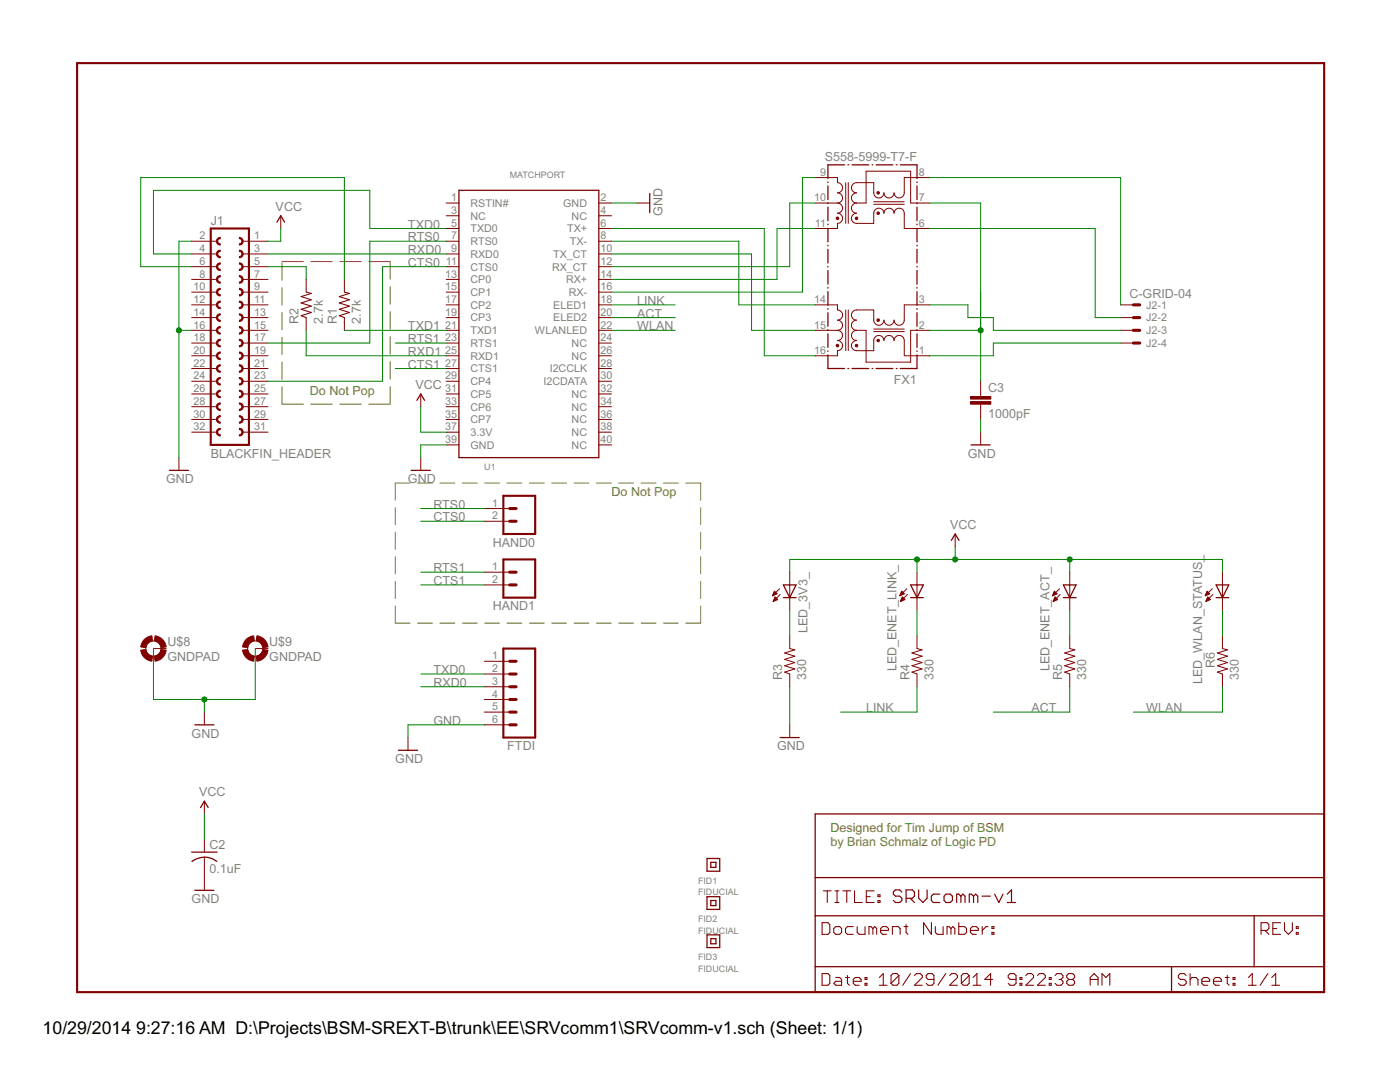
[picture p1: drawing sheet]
<svg xmlns="http://www.w3.org/2000/svg" width="279mm" height="216mm" viewBox="0 0 279 216" stroke-linecap="round" stroke-linejoin="round" font-family="sans-serif">
<g fill="none" stroke="#808000" stroke-width=".2">
<path d="M56.3 52.2h4.3M56.3 52.5v3.4M56.3 57.4v3.5M62 52.2h4.3M67.8 52.2h4.3M73.6 52.2h4.3v3.5M77.9 57.2v3.5M56.3 77.2v3.4h4.3M56.3 62.4v3.4M56.3 67.3v3.4M56.3 72.2v3.5M77.9 62.2v3.5"/>
<path d="M77.9 67.2v3.5M77.9 72.2v3.4M77.9 77.2v3.4h-4.3M62 80.6h4.3M67.8 80.6h4.3M81.8 96.4h-2.9v3.4M83.3 96.4h3M87.8 96.4h3M92.3 96.4h2.9M96.7 96.4h3M101.2 96.4h2.9M105.6 96.4h3"/>
<path d="M110.1 96.4h3M114.6 96.4h2.9M119 96.4h3M123.5 96.4h2.9M128 96.4h2.9M132.4 96.4h3M136.9 96.4h2.9v3.4M78.9 101.3v3.4M78.9 106.2v3.4M78.9 111.1v3.4M78.9 116v3.4M139.8 101.3v3.4"/>
<path d="M139.8 106.2v3.4M139.8 111.1v3.4M139.8 116v3.4M78.9 120.9v3.4h2.9M83.3 124.3h3M87.8 124.3h3M92.3 124.3h2.9M96.7 124.3h3M101.2 124.3h2.9M105.6 124.3h3M110.1 124.3h3M114.6 124.3h2.9"/>
<path d="M119 124.3h3M123.5 124.3h2.9M128 124.3h2.9M132.4 124.3h3M139.8 120.9v3.4h-2.9"/>
</g>
<g fill="none" stroke="#800000" stroke-width=".25">
<path d="M91.6 38h27.9v53.3h-27.9zM129.7 38.6v3.8M165.2 36.3v.1M165.2 37.1v2.7M168.6 32.9h-3.4v2.7M169.2 32.9h.2M170.1 32.9h3.3M174.1 32.9h.1M174.9 32.9h3.3M178.9 32.9h.1M179.7 32.9h3.3v2.7M183 36.3v.1"/>
<path d="M183 37.1v2.7M55.3 44.3l.7-1.2 .8 1.2M165.2 40.5v.1M165.2 41.3v2.7M165.2 44.7v.2M165.2 45.6v2.7M165.2 48.9v.2M165.2 49.8v2.7M165.2 53.1v.2M165.2 54v2.7M165.2 57.4v.1M165.2 58.2v2.7"/>
<path d="M183 40.5v.1M183 41.3v2.7M183 44.7v.2M183 45.6v2.7M183 48.9v.2M183 49.8v2.7M183 53.1v.2M183 54v2.7M183 57.4v.1M183 58.2v2.7M83.2 79.9l.8-1.3 .7 1.3M165.2 61.6v.1"/>
<path d="M165.2 62.4v2.7M165.2 65.8v.1M165.2 66.6v2.7M165.2 70v.1M165.2 70.8v2.7h3.4M169.2 73.5h.2M170.1 73.5h3.3M174.1 73.5h.1M174.9 73.5h3.3M178.9 73.5h.1M183 61.6v.1M183 62.4v2.7"/>
<path d="M183 65.8v.1M183 66.6v2.7M183 70v.1M183 70.8v2.7h-3.3M33.8 93.9h3.8M82.1 93.9h3.8M193.8 88.8h3.8M156.3 116.7h2.6l-1.3 2.6zM156.3 119.3h2.6M181.7 119.3h2.6M181.7 116.7h2.6l-1.3 2.6zM189.9 107.8l.7-1.2 .8 1.2"/>
<path d="M212.2 119.3h2.6M212.2 116.7h2.6l-1.3 2.6zM242.7 119.3h2.5M242.7 116.7h2.5l-1.2 2.6zM38.9 144.6h3.8M79.5 149.7h3.8M155.7 147.2h3.8M38.2 170h5.1M38.3 171.9a4 4 0 0 1 5 0M38.9 177.7h3.8M40 161.1l.8-1.2 .8 1.2M141.1 171.3h2.5v2.5h-2.5z"/>
<path d="M141.1 178.9h2.5v2.6h-2.5zM141.9 172.1h1v1h-1zM141.9 179.7h1v1h-1zM162.7 162.4h101.6v35.6h-101.6zM162.7 175.1h101.6M141.1 186.5h2.5v2.6h-2.5zM141.9 187.3h1v1h-1zM162.7 182.7h101.6M162.7 192.9h101.6M233.8 192.9v5.1M250.3 182.7v10.2"/>
</g>
<g fill="none" stroke="#800000" stroke-width=".2">
<path d="M162.7 35.4h2.5M165.4 35.4h1.7v1a1.02 1.02 0 0 1 1.1 1.1 1.02 1.02 0 0 1-1.1 1 1.02 1.02 0 0 1 1.1 1 1.02 1.02 0 0 1-1.1 1M168.8 36.4v8.2M169.3 36.4v8.2M185.5 35.4h-5v3.1a1.02 1.02 0 0 1-1 1 1.02 1.02 0 0 1-1.1-1 1.02 1.02 0 0 1-1 1 1.02 1.02 0 0 1-1-1 1.02 1.02 0 0 1-1 1 1.02 1.02 0 0 1-1-1v-2.1h-3.5a1.02 1.02 0 0 0-1 1.1 1.02 1.02 0 0 0 1 1 1.02 1.02 0 0 0-1 1 1.02 1.02 0 0 0 1 1M38.2 58.3h5.1M38.2 55.8h5.1M38.2 53.2h5.1M38.2 50.7h5.1M38.2 48.1h5.1M48.4 58.3h5.1M48.4 55.8h5.1"/>
<path d="M48.4 53.2h5.1M48.4 50.7h5.1M48.4 48.1h5.1M56 43.1v2.5M61.1 55.8v2.5M68.7 55.8v2.5M89 58.3h2.6M89 55.8h2.6M89 53.2h2.6M89 50.7h2.6M89 48.1h2.6M89 40.5h2.6"/>
<path d="M89 43.1h2.6M89 45.6h2.6M119.5 58.3h2.5M119.5 55.8h2.5M119.5 53.2h2.5M119.5 50.7h2.5M119.5 48.1h2.5M119.5 40.5h2.5M119.5 43.1h2.5M119.5 45.6h2.5M127.1 40.5h2.6M162.7 40.5h4.4"/>
<path d="M167.1 40.5a1.02 1.02 0 0 1 1.1 1 1.02 1.02 0 0 1-1.1 1 1.02 1.02 0 0 1 1.1 1.1 1.02 1.02 0 0 1-1.1 1v1h-4.4M170.9 40.5a1.02 1.02 0 0 0-1 1 1.02 1.02 0 0 0 1 1 1.02 1.02 0 0 0-1 1.1 1.02 1.02 0 0 0 1 1h3.5v-2.1a1.02 1.02 0 0 1 1-1 1.02 1.02 0 0 1 1 1 1.02 1.02 0 0 1 1-1 1.02 1.02 0 0 1 1 1 1.02 1.02 0 0 1 1.1-1 1.02 1.02 0 0 1 1 1v3.1h5M170.9 40.5h1.9v-6.3h8.9v6.3h3.8M174.4 40.8h6.1M174.4 40.3h6.1M38.2 78.6h5.1M38.2 76.1h5.1M38.2 73.5h5.1M38.2 71h5.1M38.2 68.5h5.1M38.2 65.9h5.1M38.2 63.4h5.1"/>
<path d="M38.2 60.8h5.1M48.4 78.6h5.1M48.4 76.1h5.1M48.4 73.5h5.1M48.4 71h5.1M48.4 68.5h5.1M48.4 65.9h5.1M48.4 63.4h5.1M48.4 60.8h5.1M61.1 63.4v2.5M68.7 63.4v2.5M84 78.6v2.6"/>
<path d="M89 78.6h2.6M89 76.1h2.6M89 73.5h2.6M89 71h2.6M89 68.5h2.6M89 65.9h2.6M89 63.4h2.6M89 60.8h2.6M119.5 78.6h2.5M119.5 76.1h2.5M119.5 73.5h2.5M119.5 71h2.5"/>
<path d="M119.5 68.5h2.5M119.5 65.9h2.5M119.5 63.4h2.5M119.5 60.8h2.5M162.7 65.9h4.4M162.7 60.8h2.5M165.4 60.8h1.7v1a1.02 1.02 0 0 1 1.1 1.1 1.02 1.02 0 0 1-1.1 1 1.02 1.02 0 0 1 1.1 1 1.02 1.02 0 0 1-1.1 1M167.1 65.9a1.02 1.02 0 0 1 1.1 1 1.02 1.02 0 0 1-1.1 1 1.02 1.02 0 0 1 1.1 1.1 1.02 1.02 0 0 1-1.1 1v1h-4.4M168.8 61.8v8.2M169.3 61.8v8.2M170.9 65.9a1.02 1.02 0 0 0-1 1 1.02 1.02 0 0 0 1 1 1.02 1.02 0 0 0-1 1.1 1.02 1.02 0 0 0 1 1h3.5v-2.1a1.02 1.02 0 0 1 1-1 1.02 1.02 0 0 1 1 1 1.02 1.02 0 0 1 1-1 1.02 1.02 0 0 1 1 1 1.02 1.02 0 0 1 1.1-1 1.02 1.02 0 0 1 1 1v3.1h5M170.9 65.9h1.9v6.4h8.9v-6.4h3.8"/>
<path d="M174.4 66.2h6.1M174.4 65.7h6.1M185.5 60.8h-5v3.1a1.02 1.02 0 0 1-1 1 1.02 1.02 0 0 1-1.1-1 1.02 1.02 0 0 1-1 1 1.02 1.02 0 0 1-1-1 1.02 1.02 0 0 1-1 1 1.02 1.02 0 0 1-1-1v-2.1h-3.5a1.02 1.02 0 0 0-1 1.1 1.02 1.02 0 0 0 1 1 1.02 1.02 0 0 0-1 1 1.02 1.02 0 0 0 1 1M195.7 76.1v3M223.6 68.5h2.6M223.6 65.9h2.6M223.6 63.4h2.6M223.6 60.8h2.6M35.7 91.3v2.6M38.2 86.2h5.1M38.2 83.7h5.1M38.2 81.2h5.1"/>
<path d="M48.4 86.2h5.1M48.4 83.7h5.1M48.4 81.2h5.1M84 91.3v2.6M89 86.2h2.6M89 83.7h2.6M89 81.2h2.6M89 88.8h2.6M119.5 86.2h2.5M119.5 83.7h2.5M119.5 81.2h2.5M119.5 88.8h2.5"/>
<path d="M195.7 80.6v3.1M195.7 86.2v2.6M96.6 114.2h5.1M96.6 116.7h5.1M96.6 101.5h5.1M96.6 104h5.1M154.2 118.9h.1M154.2 118.7h.3M154.3 118.6h.5M154.3 118.5h.8M154.3 119.9h.2M154.4 118.4h.5"/>
<path d="M154.4 119.8h.4M154.5 118.2h.3M154.5 119.7h.6M154.5 118.1h.2M154.5 119.6h.6M154.6 118l-.4 .9M154.6 118l.5 .5-.9 .4M154.6 118h.1M154.6 119.4h.4M154.6 119.3h.3M154.6 119.2h.2M154.7 119.1l.5 .5-.9 .4z"/>
<path d="M155.6 117.5l-1.4 1.4M155.7 118.6l-1.4 1.4M157.6 114.2v7.6M179.6 118.9h.1M179.6 118.7h.3M179.7 118.6h.5M179.7 118.5h.8M179.7 119.9h.2M179.8 118.4h.5M179.8 119.8h.4M179.8 119.7h.6M179.9 118.2h.3"/>
<path d="M179.9 118.1h.2M179.9 119.6h.6M179.9 119.4h.5M180 118h.1M180 118l-.4 .9M180 118l.5 .5-.9 .4M180 119.3h.3M180 119.2h.2M180.1 119.1l.5 .5-.9 .4zM181 117.5l-1.4 1.4M181.1 118.6l-1.4 1.4M183 114.2v7.6"/>
<path d="M190.6 106.6v2.5M210.1 118.9h.1M210.1 118.7h.3M210.2 118.6h.5M210.2 119.9h.2M210.2 118.5h.7M210.3 118.4h.5M210.3 119.8h.4M210.3 118.2h.4M210.3 119.7h.6M210.4 118.1h.2M210.4 119.6h.6"/>
<path d="M210.4 118h.1M210.4 119.4h.5M210.4 118l-.3 .9M210.4 118l.5 .5-.8 .4M210.5 119.3h.3M210.5 119.2h.2M210.6 119.1l.5 .5-.9 .4zM211.5 117.5l-1.4 1.4M211.6 118.6l-1.4 1.4M213.5 114.2v7.6M240.5 118.9h.1M240.6 118.7h.3"/>
<path d="M240.6 118.6h.6M240.7 118.5h.7M240.7 119.9h.1M240.7 118.4h.6M240.7 119.8h.4M240.8 118.2h.4M240.8 119.7h.6M240.9 118.1h.1M240.9 119.6h.6M240.9 118h.1M240.9 119.4h.5M240.9 118l-.4 .9"/>
<path d="M240.9 118l.5 .5-.9 .4M240.9 119.3h.3M241 119.2h.1M241 119.1l.6 .5-.9 .4zM241.9 117.5l-1.4 1.4M242.1 118.6l-1.4 1.4M244 114.2v7.6M30.6 129.4h2.6M50.9 129.4h2.6M96.6 132h5.1M96.6 134.5h5.1M96.6 137h5.1"/>
<path d="M96.6 139.6h5.1M157.6 126.9v2.5l1 .3-2 .6 2 .6-2 .7 2 .6-2 .6 2 .7-2 .6 1 .4v2.5M183 126.9v2.5l1 .3-2 .6 2 .6-2 .7 2 .6-2 .6 2 .7-2 .6 1 .4v2.5M213.5 126.9v2.5l1 .3-2 .6 2 .6-2 .7 2 .6-2 .6 2 .7-2 .6 1 .4v2.5M244 126.9v2.5l1 .3-2 .6 2 .6-2 .7 2 .6-2 .6 2 .7-2 .6 1 .4v2.5M40.8 142.1v2.5M40.8 159.9v2.5M81.4 147.2v2.5M96.6 142.1h5.1M96.6 144.6h5.1M157.6 144.6v2.6M40.8 167.5v2.5"/>
<path d="M40.8 171v6.7"/>
<circle cx="30.6" cy="129.4" r="1.52"/>
<circle cx="50.9" cy="129.4" r="1.52"/>
</g>
<g fill="#800000" stroke="#800000" stroke-width=".2">
<path d="M30.9 126.9a2.52 2.52 0 0 1 2.3 2.2l-1 .1-.3-.6a1.49 1.49 0 0 0-1.1-.7z" fill-rule="evenodd"/>
<path d="M28.7 127.7l.6-.5 1-.3 .1 1-.6 .2a1.48 1.48 0 0 0-.7 1.1l-1-.1 .1-.6z" fill-rule="evenodd"/>
<path d="M28.1 129.7l1-.1a1.51 1.51 0 0 0 1.3 1.3l-.1 1a2.53 2.53 0 0 1-2.2-2.2z" fill-rule="evenodd"/>
<path d="M32.2 129.6l1 .1a2.54 2.54 0 0 1-2.3 2.2l-.1-1 .9-.4z" fill-rule="evenodd"/>
<path d="M51.3 126.9a2.52 2.52 0 0 1 2.2 2.2l-1 .1-.3-.6a1.49 1.49 0 0 0-1.1-.7z" fill-rule="evenodd"/>
<path d="M49 127.7l.6-.5 1-.3 .2 1-.7 .2a1.48 1.48 0 0 0-.7 1.1l-1-.1 .2-.6z" fill-rule="evenodd"/>
<path d="M48.4 129.7l1-.1a1.51 1.51 0 0 0 1.4 1.3l-.2 1a2.48 2.48 0 0 1-2.2-2.2z" fill-rule="evenodd"/>
<path d="M52.5 129.6l1 .1a2.54 2.54 0 0 1-2.2 2.2l-.2-1 .9-.4z" fill-rule="evenodd"/>
<path d="M43.4 80.6l.6-.2v.2a.51 .51 0 0 0-.6 .6 .51 .51 0 0 0 .6 .5v.2a.76 .76 0 0 1-.8-.5 .76 .76 0 0 1 .2-.8z" fill-rule="evenodd"/>
<path d="M43.4 83.1l.6-.2v.3a.51 .51 0 0 0-.6 .5 .51 .51 0 0 0 .6 .5v.3a.76 .76 0 0 1-.8-.5 .76 .76 0 0 1 .2-.9z" fill-rule="evenodd"/>
<path d="M43.4 85.7l.6-.2v.2a.51 .51 0 0 0-.6 .5 .51 .51 0 0 0 .6 .5v.3a.76 .76 0 0 1-.8-.5 .76 .76 0 0 1 .2-.8z" fill-rule="evenodd"/>
<path d="M47.8 80.4a.76 .76 0 0 1 .7 .8 .76 .76 0 0 1-.7 .7v-.2a.51 .51 0 0 0 .5-.5 .51 .51 0 0 0-.5-.6z" fill-rule="evenodd"/>
<path d="M47.8 82.9a.76 .76 0 0 1 .7 .8 .76 .76 0 0 1-.7 .8v-.3a.51 .51 0 0 0 .5-.5 .51 .51 0 0 0-.5-.5z" fill-rule="evenodd"/>
<path d="M47.8 85.5a.76 .76 0 0 1 .7 .7 .76 .76 0 0 1-.7 .8v-.3a.51 .51 0 0 0 .5-.5 .51 .51 0 0 0-.5-.5z" fill-rule="evenodd"/>
<path d="M43.4 75.5l.6-.2v.3a.51 .51 0 0 0-.6 .5 .51 .51 0 0 0 .6 .5v.2a.76 .76 0 0 1-.8-.4 .76 .76 0 0 1 .2-.9z" fill-rule="evenodd"/>
<path d="M43.4 78.1l.6-.2v.2a.51 .51 0 0 0-.6 .5 .51 .51 0 0 0 .6 .5v.3a.76 .76 0 0 1-.8-.5 .76 .76 0 0 1 .2-.8z" fill-rule="evenodd"/>
<path d="M47.8 75.3a.76 .76 0 0 1 .7 .8 .76 .76 0 0 1-.7 .7v-.2a.51 .51 0 0 0 .5-.5 .51 .51 0 0 0-.5-.5z" fill-rule="evenodd"/>
<path d="M47.8 77.9a.76 .76 0 0 1 .7 .7 .76 .76 0 0 1-.7 .8v-.3a.51 .51 0 0 0 .5-.5 .51 .51 0 0 0-.5-.5z" fill-rule="evenodd"/>
<path d="M43.4 67.9l.6-.2v.2a.51 .51 0 0 0-.6 .6 .51 .51 0 0 0 .6 .5v.2a.76 .76 0 0 1-.8-.5 .76 .76 0 0 1 .2-.8z" fill-rule="evenodd"/>
<path d="M43.4 70.4l.6-.2v.3a.51 .51 0 0 0-.6 .5 .51 .51 0 0 0 .6 .5v.3a.76 .76 0 0 1-.8-.5 .76 .76 0 0 1 .2-.9z" fill-rule="evenodd"/>
<path d="M43.4 73l.6-.2v.2a.51 .51 0 0 0-.6 .5 .51 .51 0 0 0 .6 .5v.3a.76 .76 0 0 1-.8-.5 .76 .76 0 0 1 .2-.8z" fill-rule="evenodd"/>
<path d="M47.8 67.7a.76 .76 0 0 1 .7 .8 .76 .76 0 0 1-.7 .7v-.2a.51 .51 0 0 0 .5-.5 .51 .51 0 0 0-.5-.6z" fill-rule="evenodd"/>
<path d="M47.8 70.2a.76 .76 0 0 1 .7 .8 .76 .76 0 0 1-.7 .8v-.3a.51 .51 0 0 0 .5-.5 .51 .51 0 0 0-.5-.5z" fill-rule="evenodd"/>
<path d="M47.8 72.8a.76 .76 0 0 1 .7 .7 .76 .76 0 0 1-.7 .8v-.3a.51 .51 0 0 0 .5-.5 .51 .51 0 0 0-.5-.5z" fill-rule="evenodd"/>
<path d="M43.4 62.8l.6-.2v.3a.51 .51 0 0 0-.6 .5 .51 .51 0 0 0 .6 .5v.2a.76 .76 0 0 1-.8-.4 .76 .76 0 0 1 .2-.9z" fill-rule="evenodd"/>
<path d="M43.4 65.4l.6-.2v.2a.51 .51 0 0 0-.6 .5 .51 .51 0 0 0 .6 .5v.3a.76 .76 0 0 1-.8-.5 .76 .76 0 0 1 .2-.8z" fill-rule="evenodd"/>
<path d="M47.8 62.6a.76 .76 0 0 1 .7 .8 .76 .76 0 0 1-.7 .7v-.2a.51 .51 0 0 0 .5-.5 .51 .51 0 0 0-.5-.5z" fill-rule="evenodd"/>
<path d="M47.8 65.2a.76 .76 0 0 1 .7 .7 .76 .76 0 0 1-.7 .8v-.3a.51 .51 0 0 0 .5-.5 .51 .51 0 0 0-.5-.5z" fill-rule="evenodd"/>
<path d="M43.4 55.2l.6-.2v.2a.51 .51 0 0 0-.6 .6 .51 .51 0 0 0 .6 .5v.2a.76 .76 0 0 1-.8-.5 .76 .76 0 0 1 .2-.8z" fill-rule="evenodd"/>
<path d="M43.4 57.7l.6-.2v.3a.51 .51 0 0 0-.6 .5 .51 .51 0 0 0 .6 .5v.3a.76 .76 0 0 1-.8-.5 .76 .76 0 0 1 .2-.9z" fill-rule="evenodd"/>
<path d="M43.4 60.3l.6-.2v.2a.51 .51 0 0 0-.6 .5 .51 .51 0 0 0 .6 .5v.3a.76 .76 0 0 1-.8-.5 .76 .76 0 0 1 .2-.8z" fill-rule="evenodd"/>
<path d="M47.8 55a.76 .76 0 0 1 .7 .8 .76 .76 0 0 1-.7 .7v-.2a.51 .51 0 0 0 .5-.5 .51 .51 0 0 0-.5-.6z" fill-rule="evenodd"/>
<path d="M47.8 57.5a.76 .76 0 0 1 .7 .8 .76 .76 0 0 1-.7 .8v-.3a.51 .51 0 0 0 .5-.5 .51 .51 0 0 0-.5-.5z" fill-rule="evenodd"/>
<path d="M47.8 60.1a.76 .76 0 0 1 .7 .7 .76 .76 0 0 1-.7 .8v-.3a.51 .51 0 0 0 .5-.5 .51 .51 0 0 0-.5-.5z" fill-rule="evenodd"/>
<path d="M43.4 50.1l.6-.2v.3a.51 .51 0 0 0-.6 .5 .51 .51 0 0 0 .6 .5v.2a.76 .76 0 0 1-.8-.4 .76 .76 0 0 1 .2-.9z" fill-rule="evenodd"/>
<path d="M43.4 52.7l.6-.2v.2a.51 .51 0 0 0-.6 .5 .51 .51 0 0 0 .6 .5v.3a.76 .76 0 0 1-.8-.5 .76 .76 0 0 1 .2-.8z" fill-rule="evenodd"/>
<path d="M47.8 49.9a.76 .76 0 0 1 .7 .8 .76 .76 0 0 1-.7 .7v-.2a.51 .51 0 0 0 .5-.5 .51 .51 0 0 0-.5-.5z" fill-rule="evenodd"/>
<path d="M47.8 52.5a.76 .76 0 0 1 .7 .7 .76 .76 0 0 1-.7 .8v-.3a.51 .51 0 0 0 .5-.5 .51 .51 0 0 0-.5-.5z" fill-rule="evenodd"/>
<path d="M43.4 47.6l.6-.2v.2a.51 .51 0 0 0-.6 .5 .51 .51 0 0 0 .6 .5v.3a.75 .75 0 0 1-.8-.5 .75 .75 0 0 1 .2-.8z" fill-rule="evenodd"/>
<path d="M47.8 47.4a.76 .76 0 0 1 .7 .7 .76 .76 0 0 1-.7 .8v-.3a.51 .51 0 0 0 .5-.5 .51 .51 0 0 0-.5-.5z" fill-rule="evenodd"/>
<circle cx="170.9" cy="69" r=".25"/>
<circle cx="175.3" cy="67.9" r=".25"/>
<circle cx="175.3" cy="63.9" r=".25"/>
<circle cx="167.1" cy="69" r=".25"/>
<circle cx="170.9" cy="43.6" r=".25"/>
<circle cx="175.3" cy="42.5" r=".25"/>
<circle cx="175.3" cy="38.5" r=".25"/>
<circle cx="167.1" cy="43.6" r=".25"/>
</g>
<path d="M15.4 12.6h248.9v185.4h-248.9zM42.1 45.6h7.6v43.2h-7.6zM100.5 98.9h6.3v7.7h-6.3zM100.5 111.6h6.3v7.7h-6.3zM100.5 129.4h6.3v17.8h-6.3z" fill="none" stroke="#800000" stroke-width=".42"/>
<g fill="none" stroke="#800000" stroke-width=".21">
<path d="M61.1 58.3l1 .2-2 .7 2 .6-2 .7 2 .6-2 .6 2 .7-2 .6 1 .4M68.7 58.3l1 .2-2 .7 2 .6-2 .7 2 .6-2 .6 2 .7-2 .6 1 .4M164.3 177.8h1.6M165.1 177.8v2.3M166.6 177.8h.8M167 177.8v2.3M168.2 177.8h1.6M169 177.8v2.3M170.5 177.8v2.3h1.6M172.9 178.9h.8M174.5 177.8h-1.6v2.3h1.6M175.2 179.7h.4v.4h-.4z"/>
<path d="M175.2 178.5h.4v.4h-.4zM164.1 184.1h1.1l.4 .4v1.6l-.4 .3h-1.1zM164.1 194.3h1.1l.4 .3v1.6l-.4 .4h-1.1zM166.4 185.3l.4-.4h.8l.4 .4v.8l-.4 .3h-.8l-.4-.3zM166.6 180.1h.8M166.8 195.1h.8l.4 .3v1.2h-1.2l-.4-.4 .4-.4h1.2M168.7 195.1h.8M169.1 194.6v1.6l.4 .4M170.3 195.8h1.6v-.4l-.4-.3h-.8l-.4 .3v.8l.4 .4h.8M170.3 184.9h-1.2l-.4 .4v.8l.4 .3h1.2M171.1 184.9v1.2l.4 .3h1.1v-1.5M172.6 196.2h.4v.4h-.4z"/>
<path d="M172.6 195.1h.4v.3h-.4zM174.2 185.3l-.4-.4h-.4v1.5M174.2 185.3v1.1M174.2 185.3l.4-.4 .4 .4v1.1M175.5 196.6h1.5M175.5 195.1l.8-.8v2.3M175.7 185.7h1.6v-.4l-.4-.4h-.8l-.4 .4v.8l.4 .3h.8M178.1 186.4v-1.5h1.2l.3 .4v1.1M179.4 194.6v1.6l-.4 .4h-.8l-.4-.4M179.4 194.6l-.4-.3h-.8l-.4 .3v1.6M179.4 194.6l-1.6 1.6M180.4 184.9h.8"/>
<path d="M180.8 184.5v1.6l.4 .3M181.7 194.3l-1.5 2.3M182.5 194.6l.4-.3h.8l.4 .3v.5l-1.6 1.5h1.6M185.9 184.1v2.3l-1.6-2.3v2.3M186.4 195.4h-1.2l-.4-.3v-.5l.4-.3h.8l.4 .3v1.6l-.4 .4h-.8l-.4-.4M186.7 184.9v1.2l.3 .3h1.2v-1.5M188.7 194.3l-1.5 2.3M189.5 194.6l.4-.3h.8l.4 .3v.5l-1.6 1.5h1.6M189.8 185.3l-.4-.4h-.4v1.5M189.8 185.3v1.1M189.8 185.3l.4-.4 .4 .4v1.1M191.3 184.1v2.3h1.2l.4-.3v-.8l-.4-.4h-1.2"/>
<path d="M193.4 194.6v1.6l-.4 .4h-.7l-.4-.4M193.4 194.6l-.4-.3h-.7l-.4 .3v1.6M193.4 194.6l-1.5 1.6M193.7 185.7h1.5v-.4l-.4-.4h-.7l-.4 .4v.8l.4 .3h.7M194.2 196.6h1.5M194.2 195.1l.8-.8v2.3M196 184.9v1.5M197.2 184.9h-.4l-.8 .8M198 186.1h.4v.3h-.4zM198 184.9h.4v.4h-.4zM198.1 195.4h-1.6l1.2-1.1v2.3M202.8 195.4h-1.2l-.4-.3v-.5l.4-.3h.8l.4 .3v1.6l-.4 .4h-.8l-.4-.4"/>
<path d="M203.6 196.2h.3v.4h-.3zM203.6 195.1h.3v.3h-.3zM204.7 194.6l.4-.3h.8l.4 .3v.5l-1.6 1.5h1.6M207.1 194.6l.4-.3h.7l.4 .3v.5l-1.5 1.5h1.5M209.4 196.2h.4v.4h-.4zM209.4 195.1h.4v.3h-.4zM210.6 194.6l.3-.3h.8l.4 .3v.5l-.4 .3M211.3 195.4h.4M211.7 195.4l.4 .4v.4l-.4 .4h-.8l-.3-.4M213.3 195.4l-.4 .4v.4l.4 .4h.8l.4-.4v-.4l-.4-.4M213.3 195.4l-.4-.3v-.5l.4-.3h.8l.4 .3v.5l-.4 .3M213.3 195.4h.8"/>
<path d="M217.6 195.4h1.5M217.6 196.6v-1.5l.8-.8 .7 .8v1.5M219.9 196.6v-2.3l.8 .8 .8-.8v2.3M236.7 194.6l-.4-.3h-.7l-.4 .3v.5l.4 .3h.7l.4 .4v.4l-.4 .4h-.7l-.4-.4M237.5 195.4l.4-.3h.8l.4 .3v1.2M237.5 194.3v2.3M239.8 195.8h1.6v-.4l-.4-.3h-.8l-.4 .3v.8l.4 .4h.8M242.2 195.8h1.5v-.4l-.3-.3h-.8l-.4 .3v.8l.4 .4h.8M244.5 195.1h.8M244.9 194.6v1.6l.4 .4M246.1 196.2h.4v.4h-.4zM246.1 195.1h.4v.3h-.4z"/>
<path d="M249.1 196.6h1.6M249.1 195.1l.8-.8v2.3M251.7 185.7h1.2l.3-.4v-.8l-.3-.4h-1.2v2.3M252.5 185.7l.7 .7M253 194.3l-1.5 2.3M253.8 196.6h1.6M253.8 195.1l.8-.8v2.3M254 185.3h.8M255.6 184.1h-1.6v2.3h1.6M256.3 184.1v1.6l.8 .7 .8-.7v-1.6M258.7 186.1h.4v.3h-.4zM258.7 184.9h.4v.4h-.4z"/>
</g>
<g fill="none" stroke="#800000" stroke-width=".23">
<path d="M180 178l-.4-.4h-.9l-.4 .4v.4l.4 .4h.9l.4 .4v.5l-.4 .4h-.9l-.4-.4M180.8 179.2h1.3l.4-.4v-.8l-.4-.4h-1.3v2.5M181.7 179.2l.8 .9M183.3 177.6v1.6l.9 .9 .8-.9v-1.6M187.6 178.4h-1.3l-.4 .4v.9l.4 .4h1.3M188.4 178.8l.4-.4h.9l.4 .4v.9l-.4 .4h-.9l-.4-.4zM191.8 178.8l-.5-.4h-.4v1.7M191.8 178.8v1.3M191.8 178.8l.4-.4 .4 .4v1.3M194.3 178.8l-.4-.4h-.5v1.7M194.3 178.8v1.3M194.3 178.8l.4-.4 .4 .4v1.3"/>
<path d="M196 178.8h1.7M198.5 178.4l.8 1.7 .9-1.7M201 178.4l.9-.8v2.5M201 180.1h1.7"/>
</g>
<g fill="none" stroke="#800000" stroke-width=".61">
<path d="M226.2 63.4h1.3M226.2 60.8h1.3M226.2 65.9h1.3M226.2 68.5h1.3M101.7 116.7h1.3M101.7 114.2h1.3M101.7 104h1.3M101.7 101.5h1.3M101.7 137h1.3M101.7 134.5h1.3M101.7 132h1.3M101.7 139.6h1.3"/>
<path d="M101.7 142.1h1.3M101.7 144.6h1.3"/>
</g>
<g fill="#800000" stroke="#800000" stroke-width=".2">
<path d="M193.7 80.1h4v.5h-4z"/>
<path d="M193.7 79.1h4v.5h-4z"/>
</g>
<g fill="none" stroke="#008000" stroke-width=".2">
<path d="M162.7 35.4h-2.6v22.9h-38.1M185.5 35.4h38.1v25.4M38.2 48.1h-2.5v43.2M38.2 53.2h-10.1v-17.8h40.6v20.4M53.5 50.7h35.5M53.5 53.2h7.6v2.6M56 45.6v2.5h-2.5M89 45.6h-15.2v-7.6h-43.2v12.7h7.6M89 48.1h-15.2v20.4h-20.3M89 53.2h-12.7v22.9h-22.8M122 45.6h30.5v25.4h10.2M122 50.7h28v15.2h12.7"/>
<path d="M122 48.1h25.4v12.7h15.3M122 40.5h5.1M162.7 45.6h-7.6v10.2h-33.1M162.7 40.5h-5.1v12.7h-35.6M185.5 45.6h33.1v17.8h5M185.5 40.5h10.2v35.6M35.7 65.9h2.5M61.1 65.9v5.1h27.9M68.7 65.9h20.3M78.9 68.5h10.1M78.9 73.5h10.1M122 65.9h12.7"/>
<path d="M122 60.8h12.7M122 63.4h12.7M185.5 65.9h10.2M185.5 60.8h7.7v2.6h5v2.5h25.4M223.6 68.5h-25.4v2.5h-12.7M84 81.2v5h5M89 88.8h-5v2.5M195.7 83.7v2.5M84 101.5h12.6M84 104h12.6M84 114.2h12.6M84 116.7h12.6"/>
<path d="M157.6 114.2v-2.6h86.4v2.6M183 111.6v2.6M190.6 109.1v2.5M213.5 111.6v2.6M30.6 129.4v10.2h20.3v-10.2M40.8 139.6v2.5M84 134.5h12.6M84 137h12.6M157.6 121.8v5.1M157.6 137v7.6M183 121.8v5.1M183 137v5.1h-15.2"/>
<path d="M213.5 121.8v5.1M213.5 137v5.1h-15.3M244 121.8v5.1M244 137v5.1h-17.8M96.6 144.6h-15.2v2.6M40.8 162.4v5.1"/>
</g>
<g fill="#008000" stroke="#008000" stroke-width=".2">
<circle cx="40.8" cy="139.6" r=".51"/>
<circle cx="35.7" cy="65.9" r=".51"/>
<circle cx="190.6" cy="111.6" r=".51"/>
<circle cx="183" cy="111.6" r=".51"/>
<circle cx="213.5" cy="111.6" r=".51"/>
<circle cx="195.7" cy="65.9" r=".51"/>
</g>
<g font-size="4">
<text x="8.5" y="206.4">10/29/2014</text>
<text x="27.2" y="206.4">9:27:16 AM D:\Projects\BSM-SREXT-B\trunk\EE\SRVcomm1\SRVcomm-v1.sch (Sheet: 1/1)</text>
</g>
<g font-size="2.8" fill="#808080">
<text x="164.6" y="32.1">S558-5999-T7-F</text>
<text x="42.1" y="44.8">J1</text>
<text x="55" y="42">VCC</text>
<text x="81.4" y="45.6">TXD0</text>
<text x="132.2" y="43.1" transform="rotate(-90 132.2 43.1)">GND</text>
<text x="81.4" y="50.7">RXD0</text>
<text x="81.4" y="48.1">RTS0</text>
<text x="81.4" y="53.2">CTS0</text>
<text x="225.4" y="59.4">C-GRID-04</text>
<text x="59.6" y="64.6" transform="rotate(-90 59.6 64.6)">R2</text>
<text x="64.4" y="64.6" transform="rotate(-90 64.4 64.6)">2.7k</text>
<text x="67.2" y="64.6" transform="rotate(-90 67.2 64.6)">R1</text>
<text x="72" y="64.6" transform="rotate(-90 72 64.6)">2.7k</text>
<text x="81.4" y="65.9">TXD1</text>
<text x="127.1" y="60.8">LINK</text>
<text x="127.1" y="63.4">ACT</text>
<text x="127.1" y="65.9">WLAN</text>
<text x="81.4" y="71">RXD1</text>
<text x="81.4" y="68.5">RTS1</text>
<text x="81.4" y="73.5">CTS1</text>
<text x="82.9" y="77.6">VCC</text>
<text x="178.4" y="76.6">FX1</text>
<text x="197.2" y="83.3">1000pF</text>
<text x="197.2" y="78.2">C3</text>
<text x="42.1" y="91.3">BLACKFIN_HEADER</text>
<text x="193.2" y="91.3">GND</text>
<text x="33.2" y="96.4">GND</text>
<text x="81.4" y="96.4">GND</text>
<text x="86.5" y="101.5">RTS0</text>
<text x="86.5" y="104">CTS0</text>
<text x="189.6" y="105.5">VCC</text>
<text x="98.3" y="109.1">HAND0</text>
<text x="86.5" y="114.2">RTS1</text>
<text x="86.5" y="116.7">CTS1</text>
<text x="98.3" y="121.8">HAND1</text>
<text x="33.4" y="131.9">GNDPAD</text>
<text x="33.4" y="128.8">U$8</text>
<text x="53.7" y="131.9">GNDPAD</text>
<text x="53.7" y="128.8">U$9</text>
<text x="161.2" y="126.4" transform="rotate(-90 161.2 126.4)">LED_3V3_</text>
<text x="86.5" y="134.5">TXD0</text>
<text x="86.5" y="137">RXD0</text>
<text x="156.1" y="135.8" transform="rotate(-90 156.1 135.8)">R3</text>
<text x="160.9" y="135.8" transform="rotate(-90 160.9 135.8)">330</text>
<text x="178.9" y="134" transform="rotate(-90 178.9 134)">LED_ENET_LINK_</text>
<text x="181.5" y="135.8" transform="rotate(-90 181.5 135.8)">R4</text>
<text x="186.3" y="135.8" transform="rotate(-90 186.3 135.8)">330</text>
<text x="209.4" y="134" transform="rotate(-90 209.4 134)">LED_ENET_ACT_</text>
<text x="212" y="135.8" transform="rotate(-90 212 135.8)">R5</text>
<text x="216.8" y="135.8" transform="rotate(-90 216.8 135.8)">330</text>
<text x="239.9" y="136.5" transform="rotate(-90 239.9 136.5)">LED_WLAN_STATUS_</text>
<text x="242.5" y="133.2" transform="rotate(-90 242.5 133.2)">R6</text>
<text x="247.3" y="135.8" transform="rotate(-90 247.3 135.8)">330</text>
<text x="172.8" y="142.1">LINK</text>
<text x="205.9" y="142.1">ACT</text>
<text x="228.7" y="142.1">WLAN</text>
<text x="38.2" y="147.2">GND</text>
<text x="86.5" y="144.6">GND</text>
<text x="101.2" y="149.7">FTDI</text>
<text x="155.1" y="149.7">GND</text>
<text x="78.9" y="152.3">GND</text>
<text x="39.8" y="158.9">VCC</text>
<text x="41.8" y="169.4">C2</text>
<text x="41.8" y="174.2">0.1uF</text>
<text x="38.2" y="180.2">GND</text>
</g>
<g font-size="2.8" fill="#808000">
<text x="61.9" y="78.9">Do Not Pop</text>
<text x="122.1" y="98.9">Do Not Pop</text>
<text x="165.7" y="166.1">Designed for Tim Jump of BSM</text>
<text x="165.7" y="168.8">by Brian Schmalz of Logic PD</text>
</g>
<g font-size="2.4" fill="#808080">
<text x="163.7" y="35.1">9</text>
<text x="183.4" y="35.1">8</text>
<text x="90" y="40.2">1</text>
<text x="93.9" y="41.3">RSTIN#</text>
<text x="112.4" y="41.3">GND</text>
<text x="119.9" y="40.2">2</text>
<text x="162.5" y="40.2">10</text>
<text x="183.4" y="40.2">7</text>
<text x="39.8" y="47.8">2</text>
<text x="50.7" y="47.8">1</text>
<text x="90" y="42.7">3</text>
<text x="90" y="45.2">5</text>
<text x="90" y="47.8">7</text>
<text x="93.9" y="43.8">NC</text>
<text x="93.9" y="46.4">TXD0</text>
<text x="113.2" y="46.4">TX+</text>
<text x="114.1" y="43.8">NC</text>
<text x="119.9" y="42.7">4</text>
<text x="119.9" y="45.2">6</text>
<text x="119.9" y="47.8">8</text>
<text x="162.6" y="45.2">11</text>
<text x="183.4" y="45.2">6</text>
<text x="39.8" y="52.9">6</text>
<text x="39.8" y="50.3">4</text>
<text x="50.7" y="52.9">5</text>
<text x="50.7" y="50.3">3</text>
<text x="89" y="52.9">11</text>
<text x="90" y="50.3">9</text>
<text x="93.9" y="48.9">RTS0</text>
<text x="93.9" y="51.4">RXD0</text>
<text x="93.9" y="54">CTS0</text>
<text x="110.2" y="54">RX_CT</text>
<text x="110.4" y="51.4">TX_CT</text>
<text x="113.7" y="48.9">TX-</text>
<text x="119.9" y="50.3">10</text>
<text x="119.9" y="52.9">12</text>
<text x="38.6" y="57.9">10</text>
<text x="39.8" y="55.4">8</text>
<text x="50.7" y="57.9">9</text>
<text x="50.7" y="55.4">7</text>
<text x="88.9" y="55.4">13</text>
<text x="88.9" y="57.9">15</text>
<text x="93.9" y="56.5">CP0</text>
<text x="93.9" y="59.1">CP1</text>
<text x="113" y="56.5">RX+</text>
<text x="113.5" y="59.1">RX-</text>
<text x="119.9" y="55.4">14</text>
<text x="119.9" y="57.9">16</text>
<text x="38.6" y="65.6">16</text>
<text x="38.6" y="63">14</text>
<text x="38.6" y="60.5">12</text>
<text x="50.7" y="65.6">15</text>
<text x="50.7" y="63">13</text>
<text x="50.7" y="60.5">11</text>
<text x="88.9" y="60.5">17</text>
<text x="88.9" y="63">19</text>
<text x="88.9" y="65.6">21</text>
<text x="93.9" y="61.6">CP2</text>
<text x="93.9" y="64.1">CP3</text>
<text x="110.4" y="61.6">ELED1</text>
<text x="110.4" y="64.1">ELED2</text>
<text x="119.9" y="60.5">18</text>
<text x="119.9" y="63">20</text>
<text x="119.9" y="65.6">22</text>
<text x="162.5" y="60.5">14</text>
<text x="162.5" y="65.6">15</text>
<text x="183.4" y="65.6">2</text>
<text x="183.4" y="60.5">3</text>
<text x="228.7" y="64.1">J2-2</text>
<text x="228.7" y="61.6">J2-1</text>
<text x="38.6" y="70.6">20</text>
<text x="38.6" y="68.1">18</text>
<text x="50.7" y="70.6">19</text>
<text x="50.7" y="68.1">17</text>
<text x="88.9" y="68.1">23</text>
<text x="88.9" y="70.6">25</text>
<text x="93.9" y="66.7">TXD1</text>
<text x="93.9" y="69.2">RTS1</text>
<text x="93.9" y="71.8">RXD1</text>
<text x="106.7" y="66.7">WLANLED</text>
<text x="114.1" y="69.2">NC</text>
<text x="114.1" y="71.8">NC</text>
<text x="119.9" y="68.1">24</text>
<text x="119.9" y="70.6">26</text>
<text x="162.5" y="70.6">16</text>
<text x="183.4" y="70.6">1</text>
<text x="228.7" y="66.7">J2-3</text>
<text x="228.7" y="69.2">J2-4</text>
<text x="38.6" y="75.7">24</text>
<text x="38.6" y="73.2">22</text>
<text x="50.7" y="75.7">23</text>
<text x="50.7" y="73.2">21</text>
<text x="88.9" y="73.2">27</text>
<text x="88.9" y="75.7">29</text>
<text x="93.9" y="74.3">CTS1</text>
<text x="93.9" y="76.8">CP4</text>
<text x="108.5" y="76.8">I2CDATA</text>
<text x="109.7" y="74.3">I2CCLK</text>
<text x="119.9" y="73.2">28</text>
<text x="119.9" y="75.7">30</text>
<text x="38.6" y="83.3">30</text>
<text x="38.6" y="80.8">28</text>
<text x="38.6" y="78.3">26</text>
<text x="50.7" y="83.3">29</text>
<text x="50.7" y="80.8">27</text>
<text x="50.7" y="78.3">25</text>
<text x="88.9" y="78.3">31</text>
<text x="88.9" y="80.8">33</text>
<text x="88.9" y="83.3">35</text>
<text x="93.9" y="79.4">CP5</text>
<text x="93.9" y="81.9">CP6</text>
<text x="114.1" y="79.4">NC</text>
<text x="114.1" y="81.9">NC</text>
<text x="119.9" y="78.3">32</text>
<text x="119.9" y="80.8">34</text>
<text x="119.9" y="83.3">36</text>
<text x="38.6" y="85.9">32</text>
<text x="50.7" y="85.9">31</text>
<text x="88.9" y="85.9">37</text>
<text x="88.9" y="88.4">39</text>
<text x="93.9" y="84.5">CP7</text>
<text x="93.9" y="87">3.3V</text>
<text x="93.9" y="89.5">GND</text>
<text x="114.1" y="84.5">NC</text>
<text x="114.1" y="87">NC</text>
<text x="114.1" y="89.5">NC</text>
<text x="119.9" y="85.9">38</text>
<text x="119.9" y="88.4">40</text>
<text x="98.2" y="101.1">1</text>
<text x="98.2" y="103.7">2</text>
<text x="98.2" y="113.8">1</text>
<text x="98.2" y="116.4">2</text>
<text x="98.2" y="131.6">1</text>
<text x="98.2" y="134.1">2</text>
<text x="98.2" y="136.7">3</text>
<text x="98.2" y="139.2">4</text>
<text x="98.2" y="141.7">5</text>
<text x="98.2" y="144.3">6</text>
</g>
<g font-size="2" fill="#808080">
<text x="101.7" y="35.4">MATCHPORT</text>
<text x="96.7" y="93.9">U1</text>
<text x="139.3" y="178.7">FIDUCIAL</text>
<text x="139.3" y="176.4">FID1</text>
<text x="139.3" y="184">FID2</text>
<text x="139.3" y="186.3">FIDUCIAL</text>
<text x="139.3" y="191.6">FID3</text>
<text x="139.3" y="193.9">FIDUCIAL</text>
</g>
</svg>
